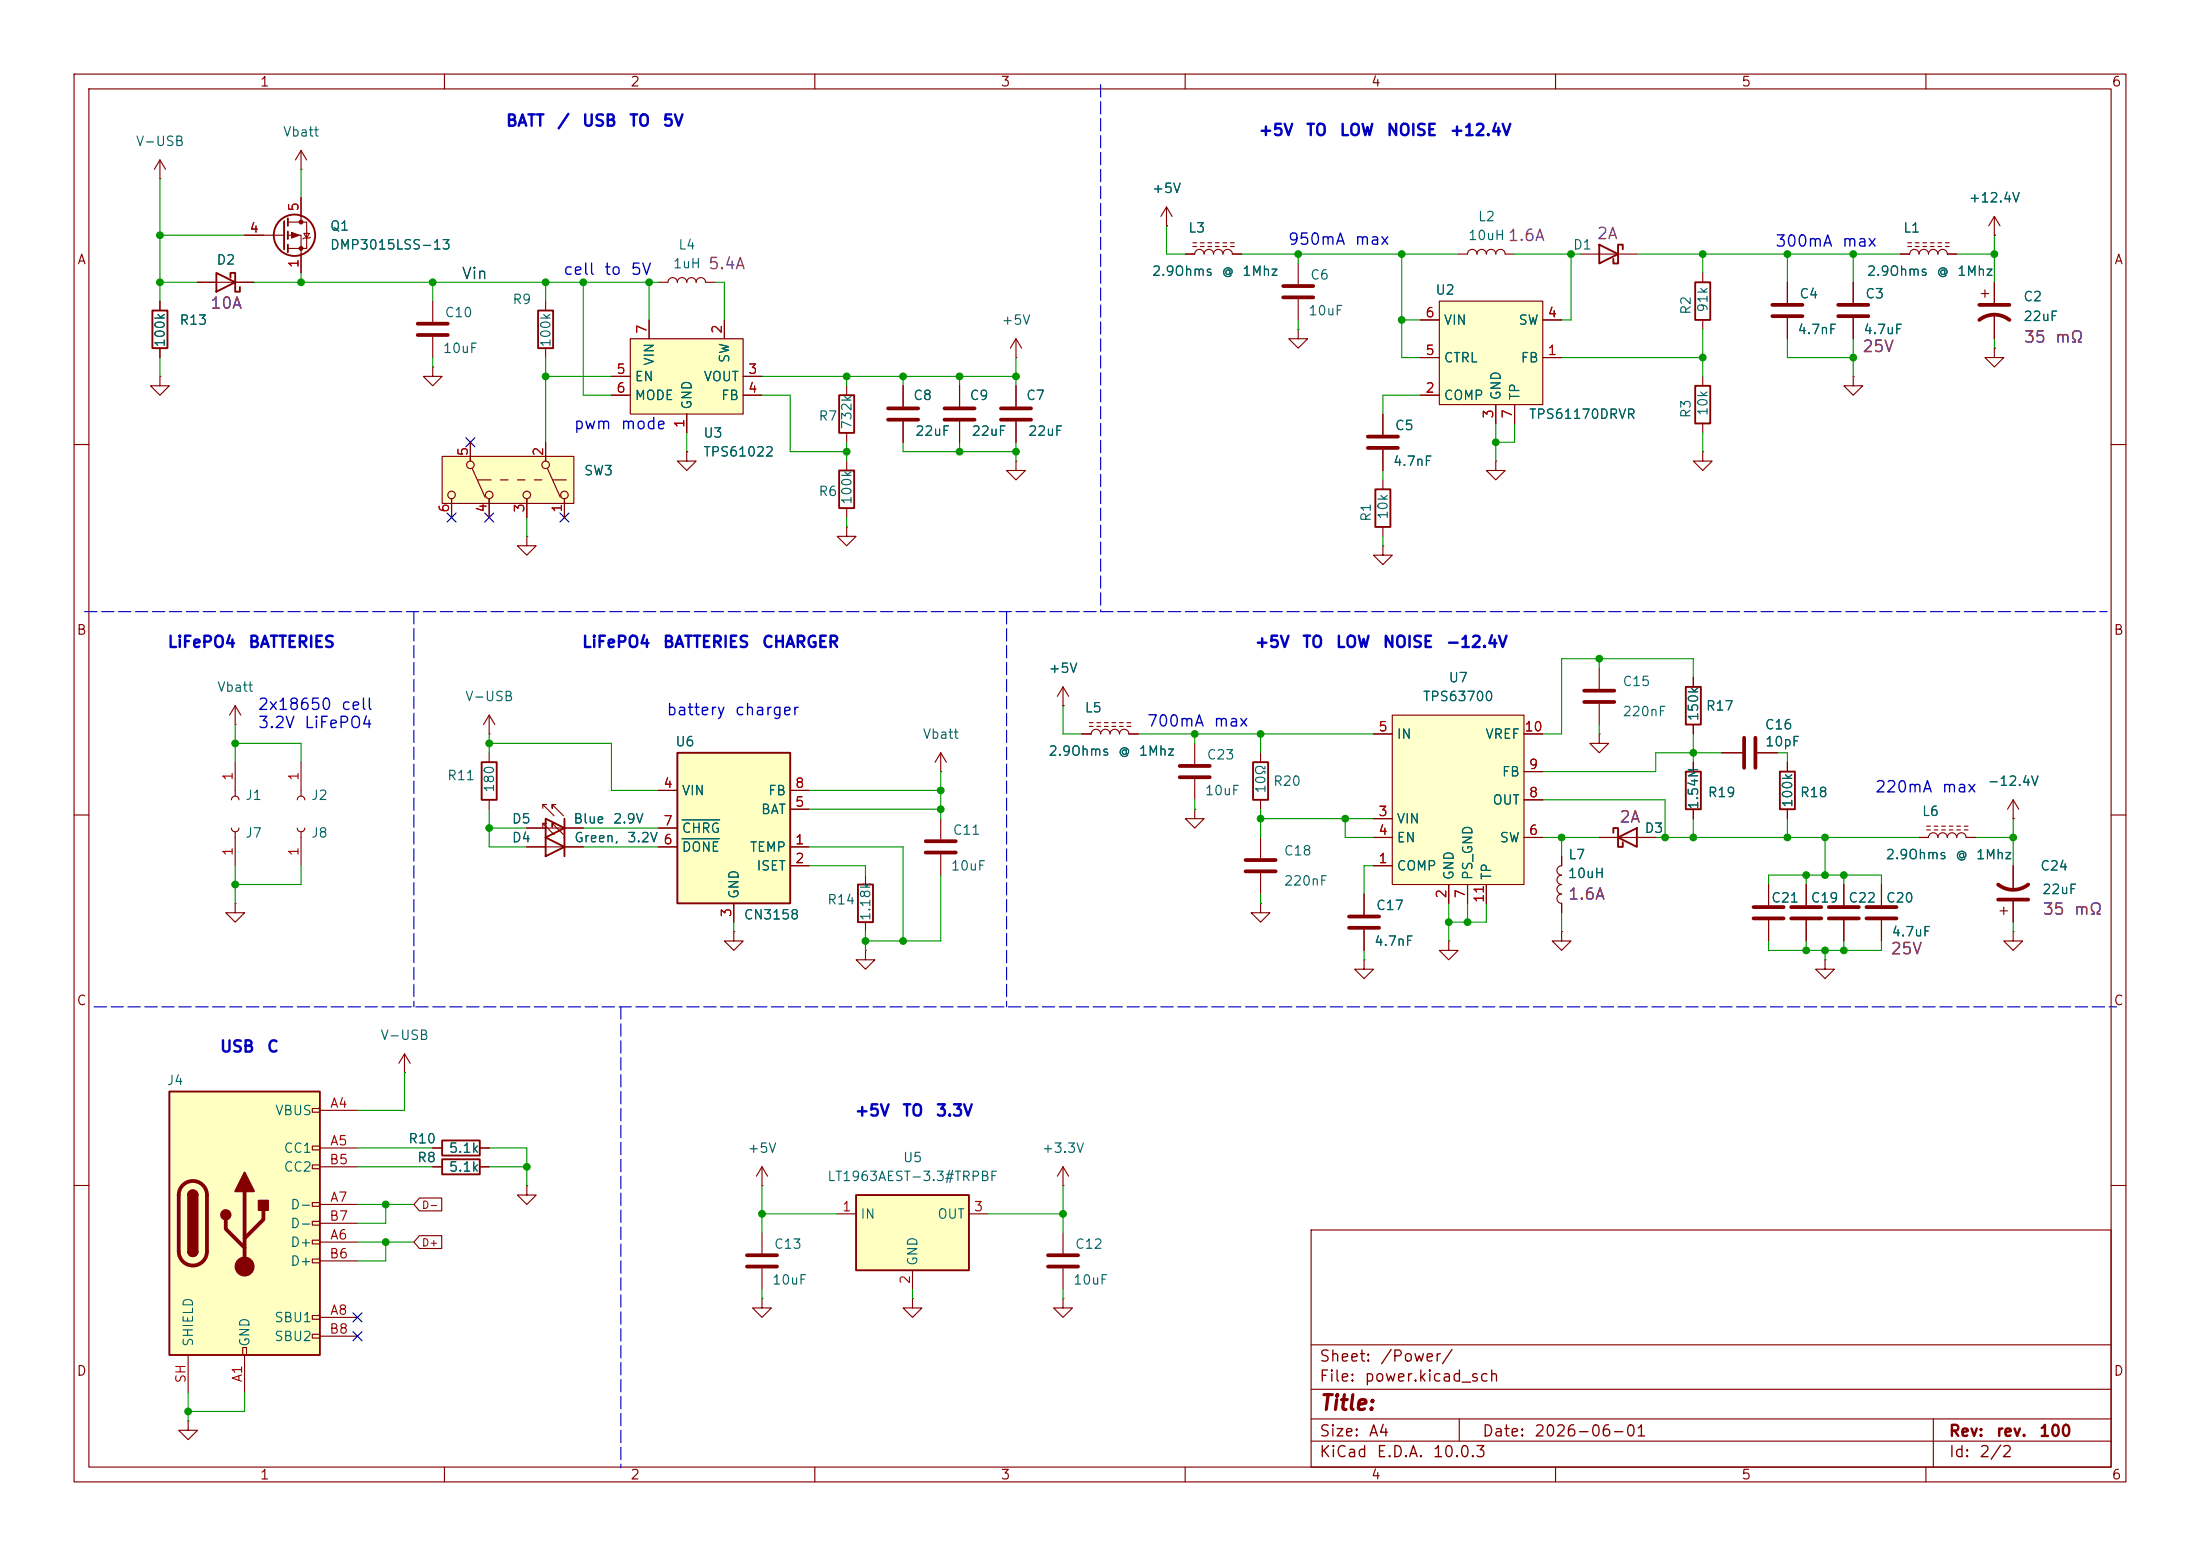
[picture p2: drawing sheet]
<svg xmlns="http://www.w3.org/2000/svg" width="297mm" height="210mm" viewBox="0 0 297 210" stroke-linecap="round" stroke-linejoin="round" font-family="sans-serif">
<g fill="none" stroke="#840000" stroke-width=".15">
<path d="M10 10h277v190h-277zM12 12h273v186h-273zM60 10v2M110 10v2M160 10v2M210 10v2M260 10v2M186.7 55.9v2.8M10 60h2M186.7 60.7v2.8M186.7 64.8v1.2M186.7 71.1v1.3"/>
<path d="M201.9 62.2v1.3h1.3l-1.3 1.3-1.2-1.3h1.2M201.9 62.2h.1M285 60h2M215.9 99.1v1.2h1.3l-1.3 1.3-1.3-1.3h1.3M215.9 99.1h.1M10 110h2M285 110h2M10 160h2M71.1 160v1.3h1.3l-1.3 1.3-1.3-1.3h1.3M71.1 160h.1M123.2 175.3v1.2h1.3l-1.3 1.3-1.3-1.3h1.3M123.2 175.3h.1"/>
<path d="M177 166h108v32h-108zM285 160h2M60 198v2M110 198v2M160 198v2M177 194.5h108M177 191.5h108M177 187.5h108M177 181.5h108M197 191.5v3M210 198v2M260 198v2"/>
<path d="M261 191.5v6.5"/>
</g>
<path d="M184.7 58.9h4M184.7 60.5h4" fill="none" stroke="#840000" stroke-width=".51"/>
<path d="M185.7 66h2v5.1h-2z" fill="none" stroke="#840000" stroke-width=".25"/>
<path d="M115.6 161.3h15.2v10.2h-15.2z" fill="#ffffc2"/>
<g fill="none" stroke="#840000" stroke-width=".25">
<path d="M38.4 29.8v3.9M38.9 29.5v1M38.9 31.2v1.1M38.9 33v1M115.6 161.3h15.2v10.2h-15.2z"/>
<circle cx="39.8" cy="31.7" r="2.79"/>
</g>
<g fill="none" stroke="#840000" stroke-width=".15">
<path d="M33 31.8h5.4M38.9 30h2.5v3.5h-2.5M38.9 31.8h1.7v5M40.6 22.9h.1M40.6 20.3l-.7 1.3M40.6 20.3l.8 1.3M40.6 20.3v2.6M40.6 26.7v3.3M41 31.5h.8l-.4 .6zM41.9 32l-.1 .1h-.8l-.1 .2M88.9 38.1h1.3a.64 .64 0 0 1 .6-.6 .64 .64 0 0 1 .6 .6 .64 .64 0 0 1 .7-.6 .64 .64 0 0 1 .6 .6 .64 .64 0 0 1 .6-.6 .64 .64 0 0 1 .7 .6 .64 .64 0 0 1 .6-.6 .64 .64 0 0 1 .6 .6h1.3M113 163.8h2.6"/>
<path d="M123.2 171.5v2.5M130.8 163.8h2.5"/>
</g>
<g fill="#840000" stroke="#840000" stroke-width=".15">
<path d="M39.4 31.4l1 .4-1 .3z"/>
<circle cx="40.6" cy="30" r=".25"/>
<circle cx="40.6" cy="33.5" r=".25"/>
</g>
<path d="M85.1 45.7h15.2v10.2h-15.2z" fill="#ffffc2"/>
<path d="M82.5 50.8h2.6M82.5 53.3h2.6M85.1 45.7h15.2v10.2h-15.2zM87.6 43.2v2.5M92.7 55.9v2.5M97.8 43.2v2.5M100.3 50.8h2.6M100.3 53.3h2.6" fill="none" stroke="#840000" stroke-width=".15"/>
<path d="M59.7 61.6h17.8v6.3h-17.8z" fill="#ffffc2"/>
<g fill="none" stroke="#840000" stroke-width=".15">
<path d="M26.7 38.1h7.6M157.5 30.5h.1M157.5 27.9l-.8 1.3M157.5 27.9l.7 1.3M157.5 27.9v2.6M160 34.3h1.3a.64 .64 0 0 1 .6-.6 .64 .64 0 0 1 .7 .6 .64 .64 0 0 1 .6-.6 .64 .64 0 0 1 .6 .6 .64 .64 0 0 1 .7-.6 .64 .64 0 0 1 .6 .6 .64 .64 0 0 1 .6-.6 .64 .64 0 0 1 .7 .6h1.2M161 33.3h.5M161 32.8h.5M162.1 33.3h.5M162.1 32.8h.5M163.1 33.3h.5M163.1 32.8h.5"/>
<path d="M164.1 33.3h.5M164.1 32.8h.5M165.1 33.3h.5M165.1 32.8h.5M166.1 33.3h.5M166.1 32.8h.5M175.3 35.6v2.8M267.5 39.6h1M268 39.1v1M269.2 31.8h.1M269.2 29.2v2.6M269.2 38.1v2.8"/>
<path d="M269.2 29.2l-.7 1.3M269.2 29.2l.8 1.3M58.4 49.5v1.3h1.3l-1.3 1.3-1.3-1.3h1.3M58.4 49.5h.1M58.4 40.6v2.8M58.4 45.5v2.8M63.5 59.7v2.5M73.7 40.6v1.3M73.7 47v1.3M73.7 59.7v2.5M114.3 52.1v1.2M114.3 58.4v1.3"/>
<path d="M121.9 52.1v2.8M121.9 56.9v2.8M129.5 52.1v2.8M129.5 56.9v2.8M137.2 48.3h.1M137.2 45.7v2.6M137.2 52.1v2.8M137.2 56.9v2.8M137.2 45.7l-.8 1.3M137.2 45.7l.7 1.3M175.3 44.5v1.2h1.2l-1.2 1.3-1.3-1.3h1.3M175.3 44.5h.1"/>
<path d="M175.3 40.4v2.8M250.2 50.8v1.3h1.3l-1.3 1.2-1.3-1.2h1.3M250.2 50.8h.1M269.2 42.4v3.3M59.7 61.6h17.8v6.3h-17.8zM61 67.3v2.6M63.8 63.2l1.7 3.9M64.5 64.8h1.8M66 67.3v2.6M67.6 64.8h1M69.8 64.8h1.1M71.1 67.3v2.6"/>
<path d="M72.1 64.8h1.1M73.9 63.2l1.7 3.9M74.7 64.8h1.8M76.2 67.3v2.6M114.3 71.1v1.3h1.3l-1.3 1.3-1.3-1.3h1.3M114.3 71.1h.1M114.3 62.2v1.3M114.3 68.6v1.3M186.7 73.7v1.2h1.3l-1.3 1.3-1.3-1.3h1.3M186.7 73.7h.1M31.7 97.8h.1M31.7 95.3l-.7 1.2"/>
<path d="M31.7 95.3l.8 1.2M31.7 95.3v2.5M66 99.1h.1M66 96.5v2.6M66 96.5l-.7 1.3M66 96.5l.8 1.3M215.9 90.2v2.8M215.9 95v2.8M228.6 91.4v1.3M228.6 97.8v1.3M71.1 111.8h7.6M71.1 114.3h7.6"/>
<path d="M73.3 109.1v-.5l1.5 1.5M73.3 111.6v-.5l1.5 1.5M73.3 108.6h.5M73.3 111.1h.5M75.1 108.6h-.6v.5v-.5l1.6 1.5M75.1 111.1h-.6v.5v-.5l1.6 1.5M127 104.1h.1M127 101.6l-.8 1.3M127 101.6l.8 1.3M127 101.6v2.5M127 110.5v2.8M127 115.3v2.8"/>
<path d="M170.2 113v2.8M170.2 117.9v2.8M232.4 101.6h2.8M237.2 101.6h2.8M99.1 125.7v1.3h1.2l-1.2 1.3-1.3-1.3h1.3M99.1 125.7h.1M116.8 128.3v1.2h1.3l-1.3 1.3-1.2-1.3h1.2M116.8 128.3h.1"/>
<circle cx="61" cy="66.8" r=".51"/>
<circle cx="63.5" cy="62.7" r=".51"/>
<circle cx="66" cy="66.8" r=".51"/>
<circle cx="71.1" cy="66.8" r=".51"/>
<circle cx="73.7" cy="62.7" r=".51"/>
<circle cx="76.2" cy="66.8" r=".51"/>
</g>
<g fill="none" stroke="#840000" stroke-width=".51">
<path d="M173.2 38.6h4.1M56.4 43.7h4.1M56.4 45.2h4.1M119.9 55.1h4.1M119.9 56.6h4.1M127.5 55.1h4.1M127.5 56.6h4.1M135.1 55.1h4.1M135.1 56.6h4.1M173.2 40.1h4.1M267.2 43.2a3.3 3.3 0 0 1 4.1 0M267.2 41.1h4.1"/>
<path d="M213.9 94.7h4M213.9 93.2h4M235.5 99.6v4M237 99.6v4M125 113.5h4M125 115.1h4M168.1 117.6h4.1M168.1 116.1h4.1"/>
</g>
<path d="M29.2 36.8l2.5 1.3-2.5 1.3zM31.1 37.5v-.7h.6v2.6h.7v-.7M72.6 41.9h2.1v5.1h-2.1zM113.3 53.3h2v5.1h-2zM113.3 63.5h2v5.1h-2zM227.6 92.7h2v5.1h-2zM73.7 110.5l2.5 1.3-2.5 1.2zM73.7 113l2.5 1.3-2.5 1.3zM76.2 110.5v5.1" fill="none" stroke="#840000" stroke-width=".25"/>
<path d="M91.4 101.6h15.3v20.3h-15.3z" fill="#ffffc2"/>
<path d="M91.4 101.6h15.3v20.3h-15.3zM115.8 119.4h2.1v5.1h-2.1z" fill="none" stroke="#840000" stroke-width=".25"/>
<path d="M88.9 114.3h2.5M88.9 106.7h2.5M88.9 111.8h2.5M106.7 114.3h2.5M106.7 116.8h2.5M106.7 106.7h2.5M106.7 109.2h2.5M116.8 118.1v1.3M99.1 121.9v2.6M116.8 124.5v1.2M25.4 191.8v1.2h1.3l-1.3 1.3-1.3-1.3h1.3M25.4 191.8h.1" fill="none" stroke="#840000" stroke-width=".15"/>
<path d="M92.1 113.2h5M92.1 110.7h5.1" fill="none" stroke="#006464" stroke-width=".15"/>
<path d="M194.3 40.6h14v14h-14z" fill="#ffc"/>
<g fill="none" stroke="#840000" stroke-width=".15">
<path d="M196.8 34.3h1.3a.64 .64 0 0 1 .7-.6 .64 .64 0 0 1 .6 .6 .64 .64 0 0 1 .6-.6 .64 .64 0 0 1 .7 .6 .64 .64 0 0 1 .6-.6 .64 .64 0 0 1 .6 .6 .64 .64 0 0 1 .7-.6 .64 .64 0 0 1 .6 .6h1.3M213.4 34.3h7.6M229.9 36.8v1.3M250.2 38.1v2.8M256.5 34.3h1.3a.64 .64 0 0 1 .6-.6 .64 .64 0 0 1 .7 .6 .64 .64 0 0 1 .6-.6 .64 .64 0 0 1 .6 .6 .64 .64 0 0 1 .7-.6 .64 .64 0 0 1 .6 .6 .64 .64 0 0 1 .7-.6 .64 .64 0 0 1 .6 .6h1.3M257.6 33.3h.5M257.6 32.8h.5M258.6 33.3h.5M258.6 32.8h.5M259.6 33.3h.5M259.6 32.8h.5M260.6 33.3h.5"/>
<path d="M260.6 32.8h.5M261.6 33.3h.5M261.6 32.8h.5M262.6 33.3h.5M262.6 32.8h.5M21.6 40.6v1.3M21.6 47v1.3M191.8 48.3h2.5M191.8 53.3h2.5M191.8 43.2h2.5M194.3 40.6h14v14h-14zM201.9 54.6v2.6"/>
<path d="M204.5 54.6v2.6M208.3 48.3h2.5M208.3 43.2h2.5M229.9 43.2v1.3M229.9 50.8v1.3M229.9 57.2v1.2M250.2 42.9v2.8M269.2 47v1.3h1.3l-1.3 1.2-1.2-1.2h1.2M269.2 47h.1M137.2 62.2v1.3h1.2l-1.2 1.3-1.3-1.3h1.3M137.2 62.2h.1M143.5 95.3h.1"/>
<path d="M143.5 92.7v2.6M143.5 92.7l-.8 1.3M143.5 92.7l.8 1.3M146 99.1h1.3a.64 .64 0 0 1 .7-.7 .64 .64 0 0 1 .6 .7 .64 .64 0 0 1 .6-.7 .64 .64 0 0 1 .7 .7 .64 .64 0 0 1 .6-.7 .64 .64 0 0 1 .6 .7 .64 .64 0 0 1 .7-.7 .64 .64 0 0 1 .6 .7h1.3M147.1 98h.5M147.1 97.5h.5M148.1 98h.5M148.1 97.5h.5M149.1 98h.5M149.1 97.5h.5M150.1 98h.5M150.1 97.5h.5"/>
<path d="M151.1 98h.5M151.1 97.5h.5M152.1 98h.6M152.1 97.5h.6M161.3 109.2v1.3h1.3l-1.3 1.3-1.3-1.3h1.3M161.3 109.2h.1M161.3 100.3v2.8M161.3 105.2v2.8M170.2 101.6v1.3M170.2 108v1.2M210.8 115.6v1.2a.64 .64 0 0 0-.6 .7 .64 .64 0 0 0 .6 .6 .64 .64 0 0 0-.6 .7 .64 .64 0 0 0 .6 .6 .64 .64 0 0 0-.6 .6 .64 .64 0 0 0 .6 .7 .63 .63 0 0 0-.6 .6 .63 .63 0 0 0 .6 .6v1.3M215.9 113h7.6"/>
<path d="M254 119.4v2.8M271.8 116.8v3.3M170.2 121.9v1.3h1.2l-1.2 1.3-1.3-1.3h1.3M170.2 121.9h.1M184.1 120.7v2.7M184.1 125.5v2.8M195.6 127v1.3h1.2l-1.2 1.2-1.3-1.2h1.3M195.6 127h.1M210.8 125.7v1.3h1.3l-1.3 1.3-1.3-1.3h1.3M210.8 125.7h.1M254 124.2v2.8M270 122.9h1"/>
<path d="M270.5 122.4v1M271.8 121.7v2.8M58.4 157.5h1.3M58.4 154.9h1.3M64.8 157.5h1.2M64.8 154.9h1.2M102.9 157.5l-.8 1.3M102.9 157.5l.7 1.3M102.9 157.5v2.5M143.5 157.5v2.5M143.5 157.5l-.8 1.3M143.5 157.5l.8 1.3"/>
<path d="M102.9 160h.1M102.9 175.3v1.2h1.2l-1.2 1.3-1.3-1.3h1.3M102.9 175.3h.1M102.9 166.4v2.8M102.9 171.2v2.8M143.5 175.3v1.2h1.3l-1.3 1.3-1.3-1.3h1.3M143.5 175.3h.1M143.5 160h.1M143.5 166.4v2.8M143.5 171.2v2.8"/>
</g>
<g fill="none" stroke="#840000" stroke-width=".51">
<path d="M248.2 41.1h4M248.2 42.7h4M159.3 103.4h4M159.3 104.9h4M269.7 119.4a3.3 3.3 0 0 0 4.1 0M182.1 123.7h4.1M182.1 125.2h4.1M252 122.4h4M252 124h4M269.7 121.4h4.1M100.8 169.4h4.1M100.8 170.9h4.1"/>
<path d="M141.5 169.4h4M141.5 170.9h4"/>
</g>
<path d="M215.9 33l2.5 1.3-2.5 1.3zM219.1 33.7v-.7h-.7v2.6h-.6v-.7M228.9 38.1h2v5.1h-2zM20.6 41.9h2v5.1h-2zM228.9 52.1h2v5.1h-2zM169.2 102.9h2v5.1h-2zM217.8 112.4v-.6h.6v2.5h.7v-.6M218.4 113l2.6-1.2v2.5zM59.7 156.5h5.1v2h-5.1zM59.7 153.9h5.1v2.1h-5.1z" fill="none" stroke="#840000" stroke-width=".25"/>
<path d="M188 96.5h17.7v22.9h-17.7z" fill="#ffc"/>
<g fill="none" stroke="#840000" stroke-width=".15">
<path d="M241.3 38.1v2.8M241.3 42.9v2.8M71.1 72.4v1.3h1.3l-1.3 1.2-1.3-1.2h1.3M71.1 72.4h.1M92.7 61v1.2h1.3l-1.3 1.3-1.3-1.3h1.3M92.7 61h.1M229.9 61v1.2h1.2l-1.2 1.3-1.3-1.3h1.3M229.9 61h.1M185.4 99.1h2.6M188 96.5h17.7v22.9h-17.7zM205.7 99.1h2.6M31.2 111.8a.51 .51 0 0 0 .5 .5 .51 .51 0 0 0 .6-.5"/>
<path d="M31.2 108a.51 .51 0 0 1 .5-.6 .51 .51 0 0 1 .6 .6M31.7 102.9v4.5M31.7 112.3v4.5M40.1 111.8a.51 .51 0 0 0 .5 .5 .51 .51 0 0 0 .5-.5M40.6 112.3v4.5M185.4 116.8h2.6M185.4 110.5h2.6M185.4 113h2.6M195.6 119.4v2.5M198.1 119.4v2.5M200.7 119.4v2.5M205.7 113h2.6"/>
<path d="M205.7 108h2.6M205.7 104.1h2.6M228.6 102.9v1.2M228.6 109.2v1.3M238.8 119.4v2.8M241.3 102.9v1.2M241.3 109.2v1.3M243.8 119.4v2.8M248.9 119.4v2.8M259.1 113h1.2a.64 .64 0 0 1 .7-.6 .64 .64 0 0 1 .6 .6 .64 .64 0 0 1 .7-.6 .64 .64 0 0 1 .6 .6 .64 .64 0 0 1 .6-.6 .64 .64 0 0 1 .7 .6 .64 .64 0 0 1 .6-.6 .64 .64 0 0 1 .6 .6h1.3M260.1 112h.5M260.1 111.5h.5"/>
<path d="M261.1 112h.5M261.1 111.5h.5M262.1 112h.5M262.1 111.5h.5M263.1 112h.6M263.1 111.5h.6M264.2 112h.5M264.2 111.5h.5M265.2 112h.5M265.2 111.5h.5M271.8 110.5h.1M271.8 108l-.8 1.2"/>
<path d="M271.8 108l.7 1.2M271.8 108v2.5M31.7 121.9v1.3h1.3l-1.3 1.3-1.2-1.3h1.2M31.7 121.9h.1M184.1 129.5v1.3h1.3l-1.3 1.3-1.2-1.3h1.2M184.1 129.5h.1M238.8 124.2v2.8M243.8 124.2v2.8M246.4 129.5v1.3h1.2l-1.2 1.3-1.3-1.3h1.3M246.4 129.5h.1M248.9 124.2v2.8M271.8 125.7v1.3h1.2l-1.2 1.3-1.3-1.3h1.3"/>
<path d="M271.8 125.7h.1M54.6 144.8h.1M54.6 142.2l-.8 1.3M54.6 142.2l.8 1.3M54.6 142.2v2.6"/>
</g>
<path d="M239.3 41.1h4M239.3 42.7h4M236.7 122.4h4.1M236.7 124h4.1M241.8 122.4h4.1M241.8 124h4.1M246.9 122.4h4.1M246.9 124h4.1" fill="none" stroke="#840000" stroke-width=".51"/>
<path d="M227.6 104.1h2v5.1h-2zM240.3 104.1h2v5.1h-2z" fill="none" stroke="#840000" stroke-width=".25"/>
<path d="M22.9 147.3h20.3v35.6h-20.3z" fill="#ffffc2"/>
<g fill="none" stroke="#840000" stroke-width=".15">
<path d="M21.6 24.1h.1M21.6 21.6l-.8 1.3M21.6 21.6l.8 1.3M21.6 21.6v2.5M26.7 38.1h2.5M31.7 38.1h2.6M33 31.8h2.6M40.6 26.7v2.5M40.6 34.3v2.5M157.5 30.5h.1M160 34.3h1.3M166.4 34.3h1.2"/>
<path d="M241.3 38.1v2.8M250.2 38.1v2.8M256.5 34.3h1.3M262.9 34.3h1.3M269.2 31.8h.1M269.2 38.1v2.8M21.6 50.8v1.3h1.3l-1.3 1.2-1.3-1.2h1.3M21.6 50.8h.1M21.6 40.6v1.3M21.6 47v1.3M63.5 59.7v2.5M73.7 59.7v2.5"/>
<path d="M82.5 53.3h2.6M82.5 50.8h2.6M87.6 43.2v2.5M92.7 55.9v2.5M97.8 43.2v2.5M100.3 53.3h2.6M100.3 50.8h2.6M121.9 52.1v2.8M121.9 56.9v2.8M129.5 52.1v2.8M129.5 56.9v2.8M137.2 52.1v2.8"/>
<path d="M137.2 56.9v2.8M186.7 55.9v2.8M191.8 48.3h2.5M191.8 53.3h2.5M191.8 43.2h2.5M201.9 54.6v2.6M204.5 54.6v2.6M208.3 48.3h2.5M208.3 43.2h2.5M241.3 42.9v2.8M250.2 42.9v2.8M269.2 47h.1"/>
<path d="M269.2 42.4v3.3M61 67.3v2.6M66 67.3v2.6M71.1 67.3v2.6M76.2 67.3v2.6M92.7 61h.1M186.7 60.7v2.8M143.5 95.3h.1M146 99.1h1.3M152.4 99.1h1.3M185.4 99.1h2.6M205.7 99.1h2.6"/>
<path d="M228.6 91.4v1.3M228.6 97.8v1.3M40.1 108a.51 .51 0 0 1 .5-.6 .51 .51 0 0 1 .5 .6M40.6 102.9v4.5M66 101.6v1.3M66 108v1.2M71.1 114.3h2.6M71.1 111.8h2.6M76.2 114.3h2.5M76.2 111.8h2.5M88.9 114.3h2.5M88.9 106.7h2.5"/>
<path d="M88.9 111.8h2.5M106.7 116.8h2.5M106.7 114.3h2.5M106.7 106.7h2.5M106.7 109.2h2.5M185.4 113h2.6M185.4 116.8h2.6M185.4 110.5h2.6M195.6 119.4v2.5M198.1 119.4v2.5M200.7 119.4v2.5M205.7 113h2.6"/>
<path d="M205.7 108h2.6M205.7 104.1h2.6M210.8 115.6v1.2M215.9 113h2.5M221 113h2.5M228.6 102.9v1.2M228.6 109.2v1.3M232.4 101.6h2.8M237.2 101.6h2.8M238.8 119.4v2.8M241.3 102.9v1.2M241.3 109.2v1.3"/>
<path d="M243.8 119.4v2.8M248.9 119.4v2.8M254 119.4v2.8M259.1 113h1.2M265.4 113h1.3M271.8 110.5h.1M271.8 116.8v3.3M99.1 121.9v2.6M184.1 120.7v2.7M184.1 125.5v2.8M210.8 121.9v1.3M238.8 124.2v2.8"/>
<path d="M243.8 124.2v2.8M248.9 124.2v2.8M254 124.2v2.8M271.8 121.7v2.8M42.2 149.6h1v.5h-1zM42.2 154.7h1v.5h-1zM42.2 157.2h1v.5h-1zM43.2 149.9h5.1M43.2 154.9h5.1M43.2 157.5h5.1M58.4 154.9h1.3M58.4 157.5h1.3"/>
<path d="M64.8 154.9h1.2M64.8 157.5h1.2M42.2 162.3h1v.5h-1zM42.2 164.8h1v.6h-1zM42.2 167.4h1v.5h-1zM42.2 169.9h1v.5h-1zM42.2 177.5h1v.6h-1zM43.2 167.6h5.1M43.2 162.6h5.1M43.2 177.8h5.1M43.2 170.2h5.1M43.2 165.1h5.1"/>
<path d="M56.6 166.8h3v1.7h-3l-.7-.9zM56.6 161.7h3v1.7h-3l-.7-.8zM25.4 182.9v5.1M32.8 181.9h.5v1h-.5zM33 182.9v5.1M42.2 180.1h1v.5h-1zM43.2 180.3h5.1"/>
</g>
<path d="M65 102.9h2.1v5.1h-2.1zM22.9 147.3h20.3v35.6h-20.3zM25.4 161.3a.64 .64 0 0 1 .6-.6 .64 .64 0 0 1 .7 .6M25.4 168.9a.64 .64 0 0 0 .6 .6 .64 .64 0 0 0 .7-.6" fill="none" stroke="#840000" stroke-width=".25"/>
<path d="M24.7 160a1.9 1.9 0 0 1 2.1-.5 1.9 1.9 0 0 1 1.1 1.8v7.6a1.91 1.91 0 0 1-1.9 1.9 1.91 1.91 0 0 1-1.9-1.9v-7.6a1.9 1.9 0 0 1 .6-1.3zM30.5 164.6v1.3l2.5 2.5M33 160.8v10.1M35.6 163.3v1.3l-2.6 2.5" fill="none" stroke="#840000" stroke-width=".51"/>
<g fill="#840000" stroke="#840000" stroke-width=".25">
<path d="M25.4 161.3h1.3v7.6h-1.3z"/>
<path d="M25.6 160.8a.64 .64 0 0 1 .7-.1 .64 .64 0 0 1 .4 .6h-1.3z"/>
<path d="M25.4 168.9h1.3a.64 .64 0 0 1-.7 .6 .64 .64 0 0 1-.6-.6z"/>
<path d="M33 158.2l1.3 2.6h-2.6z"/>
<path d="M34.9 162.1h1.3v1.2h-1.3z"/>
<circle cx="30.5" cy="164" r=".63"/>
</g>
<circle cx="33" cy="170.9" r="1.27" fill="#840000" stroke="#840000" stroke-width=".15"/>
<path d="M148.6 11.4v71.2M11.4 82.6h273.1M55.9 82.6v53.3M135.9 82.6v53.3M12.7 135.9h273M83.8 135.9v62.2" fill="none" stroke="#0000c2" stroke-width=".15" stroke-dasharray="1.7 .6"/>
<g fill="none" stroke="#009600" stroke-width=".15">
<path d="M21.6 38.1h5.1M21.6 24.1v16.5M21.6 31.8h11.4M34.3 38.1h54.6M40.6 22.9v3.8M40.6 36.8v1.3M58.4 38.1v2.5M73.7 38.1v2.5M78.7 38.1v15.2h3.8M87.6 38.1v5.1M96.5 38.1h1.3v5.1M157.5 30.5v3.8h2.5"/>
<path d="M167.6 34.3h29.2M175.3 34.3v1.3M189.2 34.3v14h2.6M204.5 34.3h8.9M212.1 34.3v8.9h-1.3M221 34.3h35.5M229.9 34.3v2.5M241.3 34.3v3.8M250.2 34.3v3.8M264.2 34.3h5M269.2 31.8v6.3M21.6 48.3v2.5"/>
<path d="M58.4 48.3v1.2M73.7 50.8h8.8M73.7 48.3v11.4M92.7 58.4v2.6M102.9 53.3h3.8v7.7h7.6M102.9 50.8h34.3M114.3 50.8v1.3M114.3 59.7v2.5M121.9 59.7v1.3h15.3M121.9 50.8v1.3M129.5 50.8v1.3M129.5 59.7v1.3"/>
<path d="M137.2 48.3v3.8M137.2 59.7v2.5M175.3 43.2v1.3M189.2 43.2h2.6M191.8 53.3h-5.1v2.6M201.9 57.2v5M204.5 57.2v2.5h-2.6M210.8 48.3h19.1M229.9 44.5v6.3M229.9 58.4v2.6M241.3 45.7v2.6h8.9M250.2 45.7v5.1"/>
<path d="M269.2 45.7v1.3M71.1 69.9v2.5M114.3 69.9v1.2M186.7 63.5v1.3M186.7 72.4v1.3M31.7 97.8v5.1M66 99.1v2.5M143.5 95.3v3.8h2.5M153.7 99.1h31.7M161.3 99.1v1.2M170.2 99.1v2.5M215.9 88.9v1.3"/>
<path d="M215.9 97.8v1.3M228.6 91.4v-2.5h-17.8v10.2h-2.5M228.6 99.1v3.8M31.7 100.3h8.9v2.6M31.7 116.8v5.1M40.6 116.8v2.6h-8.9M66 109.2v5.1h5.1M66 100.3h16.5v6.4h6.4M66 111.8h5.1M78.7 114.3h10.2M78.7 111.8h10.2M109.2 114.3h12.7v12.7"/>
<path d="M109.2 116.8h7.6v1.3M109.2 106.7h17.8M109.2 109.2h17.8M127 104.1v6.4M127 118.1v8.9h-10.2M161.3 108v1.2M170.2 110.5h15.2M170.2 109.2v3.8M181.6 110.5v2.5h3.8M185.4 116.8h-1.3v3.9M208.3 108h16.5v5M208.3 113h7.6"/>
<path d="M210.8 113v2.6M223.5 113h35.6M228.6 110.5v2.5M232.4 101.6h-8.9v2.5h-15.2M238.8 119.4v-1.3h15.2v1.3M240 101.6h1.3v1.3M241.3 110.5v2.5M243.8 118.1v1.3M246.4 113v5.1M248.9 118.1v1.3M266.7 113h5.1M271.8 110.5v6.3"/>
<path d="M99.1 124.5v1.2M116.8 125.7v2.6M170.2 120.7v1.2M184.1 128.3v1.2M195.6 121.9v5.1M198.1 121.9v2.6M200.7 121.9v2.6h-5.1M210.8 123.2v2.5M238.8 127v1.3h15.2v-1.3M243.8 127v1.3M246.4 128.3v1.2M248.9 127v1.3"/>
<path d="M271.8 124.5v1.2M48.3 157.5h10.1M48.3 154.9h10.1M54.6 144.8v5.1h-6.3M66 157.5h5.1M66 154.9h5.1v5.1M48.3 167.6h7.6M48.3 162.6h7.6M52.1 162.6v2.5h-3.8M52.1 167.6v2.6h-3.8M102.9 160v6.4M102.9 174v1.3"/>
<path d="M102.9 163.8h10.1M123.2 174v1.3M133.3 163.8h10.2M143.5 160v6.4M143.5 174v1.3M25.4 188v3.8M33 188v2.5h-7.6"/>
</g>
<path d="M62.9 59.1l1.2 1.2M64.1 59.1l-1.2 1.2M60.4 69.2l1.2 1.3M61.6 69.2l-1.2 1.3M65.4 69.2l1.2 1.3M66.6 69.2l-1.2 1.3M75.6 69.2l1.2 1.3M76.8 69.2l-1.2 1.3M47.7 179.7l1.2 1.2M47.7 177.2l1.2 1.2M48.9 179.7l-1.2 1.2M48.9 177.2l-1.2 1.2" fill="none" stroke="#000084" stroke-width=".15"/>
<path d="M92.1 113.2h5M92.1 110.7h5.1" fill="none" stroke="#006464" stroke-width=".15"/>
<g fill="#009600" stroke="#009600" stroke-width=".14">
<circle cx="121.9" cy="127" r=".46"/>
<circle cx="127" cy="109.2" r=".46"/>
<circle cx="116.8" cy="127" r=".46"/>
<circle cx="170.2" cy="99.1" r=".46"/>
<circle cx="161.3" cy="99.1" r=".46"/>
<circle cx="250.2" cy="34.3" r=".46"/>
<circle cx="241.3" cy="34.3" r=".46"/>
<circle cx="229.9" cy="34.3" r=".46"/>
<circle cx="229.9" cy="48.3" r=".46"/>
<circle cx="269.2" cy="34.3" r=".46"/>
<circle cx="250.2" cy="48.3" r=".46"/>
<circle cx="228.6" cy="101.6" r=".46"/>
<circle cx="228.6" cy="113" r=".46"/>
<circle cx="224.8" cy="113" r=".46"/>
<circle cx="210.8" cy="113" r=".46"/>
<circle cx="215.9" cy="88.9" r=".46"/>
<circle cx="201.9" cy="59.7" r=".46"/>
<circle cx="195.6" cy="124.5" r=".46"/>
<circle cx="198.1" cy="124.5" r=".46"/>
<circle cx="170.2" cy="110.5" r=".46"/>
<circle cx="181.6" cy="110.5" r=".46"/>
<circle cx="271.8" cy="113" r=".46"/>
<circle cx="248.9" cy="128.3" r=".46"/>
<circle cx="241.3" cy="113" r=".46"/>
<circle cx="246.4" cy="113" r=".46"/>
<circle cx="246.4" cy="118.1" r=".46"/>
<circle cx="248.9" cy="118.1" r=".46"/>
<circle cx="246.4" cy="128.3" r=".46"/>
<circle cx="243.8" cy="128.3" r=".46"/>
<circle cx="243.8" cy="118.1" r=".46"/>
<circle cx="175.3" cy="34.3" r=".46"/>
<circle cx="189.2" cy="34.3" r=".46"/>
<circle cx="212.1" cy="34.3" r=".46"/>
<circle cx="189.2" cy="43.2" r=".46"/>
<circle cx="137.2" cy="50.8" r=".46"/>
<circle cx="137.2" cy="61" r=".46"/>
<circle cx="31.7" cy="119.4" r=".46"/>
<circle cx="66" cy="111.8" r=".46"/>
<circle cx="66" cy="100.3" r=".46"/>
<circle cx="78.7" cy="38.1" r=".46"/>
<circle cx="73.7" cy="50.8" r=".46"/>
<circle cx="87.6" cy="38.1" r=".46"/>
<circle cx="121.9" cy="50.8" r=".46"/>
<circle cx="114.3" cy="50.8" r=".46"/>
<circle cx="129.5" cy="61" r=".46"/>
<circle cx="127" cy="106.7" r=".46"/>
<circle cx="129.5" cy="50.8" r=".46"/>
<circle cx="114.3" cy="61" r=".46"/>
<circle cx="143.5" cy="163.8" r=".46"/>
<circle cx="102.9" cy="163.8" r=".46"/>
<circle cx="71.1" cy="157.5" r=".46"/>
<circle cx="58.4" cy="38.1" r=".46"/>
<circle cx="40.6" cy="38.1" r=".46"/>
<circle cx="21.6" cy="38.1" r=".46"/>
<circle cx="21.6" cy="31.8" r=".46"/>
<circle cx="73.7" cy="38.1" r=".46"/>
<circle cx="31.7" cy="100.3" r=".46"/>
<circle cx="52.1" cy="167.6" r=".46"/>
<circle cx="52.1" cy="162.6" r=".46"/>
<circle cx="25.4" cy="190.5" r=".46"/>
</g>
<text font-size="2" fill="#840000" x="178" y="190.8">Title:</text>
<g font-size="1.5" fill="#0000c2">
<text x="68.2" y="17.4">BATT</text>
<text x="75.1" y="17.4">/</text>
<text x="78.5" y="17.4">USB</text>
<text x="84.8" y="17.4">TO</text>
<text x="89.4" y="17.4">5V</text>
<text x="169.8" y="18.7">+5V</text>
<text x="176.2" y="18.7">TO</text>
<text x="180.7" y="18.7">LOW</text>
<text x="187.1" y="18.7">NOISE</text>
<text x="195.6" y="18.7">+12.4V</text>
<text x="173.8" y="33.4">950mA</text>
<text x="182.8" y="33.4">max</text>
<text x="239.6" y="33.7">300mA</text>
<text x="248.6" y="33.7">max</text>
<text x="75.9" y="37.5">cell</text>
<text x="81.5" y="37.5">to</text>
<text x="85" y="37.5">5V</text>
<text x="77.4" y="58.3">pwm</text>
<text x="83.7" y="58.3">mode</text>
<text x="22.5" y="87.8">LiFePO4</text>
<text x="33.4" y="87.8">BATTERIES</text>
<text x="78.5" y="87.8">LiFePO4</text>
<text x="89.4" y="87.8">BATTERIES</text>
<text x="102.8" y="87.8">CHARGER</text>
<text x="169.3" y="87.8">+5V</text>
<text x="175.7" y="87.8">TO</text>
<text x="180.2" y="87.8">LOW</text>
<text x="186.6" y="87.8">NOISE</text>
<text x="195.1" y="87.8">-12.4V</text>
<text x="34.7" y="96.2">2x18650</text>
<text x="34.7" y="98.7">3.2V</text>
<text x="41" y="98.7">LiFePO4</text>
<text x="45.9" y="96.2">cell</text>
<text x="89.9" y="96.9">battery</text>
<text x="99.1" y="96.9">charger</text>
<text x="154.7" y="98.5">700mA</text>
<text x="163.7" y="98.5">max</text>
<text x="253" y="107.3">220mA</text>
<text x="262" y="107.3">max</text>
<text x="29.6" y="142.4">USB</text>
<text x="35.9" y="142.4">C</text>
<text x="115.3" y="151">+5V</text>
<text x="121.7" y="151">TO</text>
<text x="126.2" y="151">3.3V</text>
</g>
<g font-size="1.5" fill="#840084">
<text x="203.5" y="32.9">1.6A</text>
<text x="215.5" y="32.7">2A</text>
<text x="95.5" y="36.7">5.4A</text>
<text x="28.3" y="42.1">10A</text>
<text x="251.3" y="47.9">25V</text>
<text x="273.1" y="46.6">35</text>
<text x="277.3" y="46.6">mΩ</text>
<text x="218.5" y="111.4">2A</text>
<text x="211.6" y="121.8">1.6A</text>
<text x="275.7" y="123.8">35</text>
<text x="279.9" y="123.8">mΩ</text>
<text x="255.1" y="129.2">25V</text>
</g>
<text font-size="1.5" fill="#0f0f0f" x="62.2" y="38.1">Vin</text>
<g font-size="1.5" fill="#840000">
<text x="178" y="184.2">Sheet:</text>
<text x="186.2" y="184.2">/Power/</text>
<text x="178" y="186.9">File:</text>
<text x="184.1" y="186.9">power.kicad_sch</text>
<text x="178" y="197.1">KiCad</text>
<text x="178" y="194.3">Size:</text>
<text x="184.7" y="194.3">A4</text>
<text x="185.7" y="197.1">E.D.A.</text>
<text x="193.3" y="197.1">10.0.3</text>
<text x="200" y="194.3">Date:</text>
<text x="207" y="194.3">2026-06-01</text>
<text x="263" y="194.3">Rev:</text>
<text x="263" y="197.1">Id:</text>
<text x="267.1" y="197.1">2/2</text>
<text x="269.4" y="194.3">rev.</text>
<text x="275.2" y="194.3">100</text>
</g>
<g font-size="1.3" fill="#840000">
<text x="35" y="12">1</text>
<text x="85" y="12">2</text>
<text x="135" y="12">3</text>
<text x="185" y="12">4</text>
<text x="235" y="12">5</text>
<text x="285" y="12">6</text>
<text x="10.3" y="36">A</text>
<text x="285.3" y="36">A</text>
<text x="10.3" y="86">B</text>
<text x="285.3" y="86">B</text>
<text x="10.3" y="136">C</text>
<text x="285.3" y="136">C</text>
<text x="10.3" y="186">D</text>
<text x="285.3" y="186">D</text>
<text x="35" y="200">1</text>
<text x="85" y="200">2</text>
<text x="135" y="200">3</text>
<text x="185" y="200">4</text>
<text x="235" y="200">5</text>
<text x="285" y="200">6</text>
</g>
<g font-size="1.3" fill="#006464">
<text x="18.3" y="20">V-USB</text>
<text x="38.1" y="18.8">Vbatt</text>
<text x="155.4" y="26.4">+5V</text>
<text x="265.7" y="27.6">+12.4V</text>
<text x="44.5" y="34">DMP3015LSS-13</text>
<text x="44.5" y="31.5">Q1</text>
<text x="91.5" y="34">L4</text>
<text x="160.3" y="31.7">L3</text>
<text x="198.1" y="32.7">10uH</text>
<text x="199.4" y="30.2">L2</text>
<text x="212.3" y="34">D1</text>
<text x="256.8" y="31.7">L1</text>
<text x="29.1" y="36">D2</text>
<text x="69.1" y="41.4">R9</text>
<text x="90.8" y="36.5">1uH</text>
<text x="155.4" y="37.5">2.9Ohms</text>
<text x="164.8" y="37.5">@</text>
<text x="167.6" y="37.5">1Mhz</text>
<text x="176.8" y="38.1">C6</text>
<text x="193.7" y="40.1">U2</text>
<text x="242.8" y="40.6">C4</text>
<text x="251.7" y="40.6">C3</text>
<text x="251.9" y="37.5">2.9Ohms</text>
<text x="261.3" y="37.5">@</text>
<text x="264.1" y="37.5">1Mhz</text>
<text x="273.1" y="41">C2</text>
<text x="22.6" y="47" transform="rotate(-90 22.6 47)">100k</text>
<text x="24.1" y="44.2">R13</text>
<text x="59.7" y="48">10uF</text>
<text x="60" y="43.1">C10</text>
<text x="74.6" y="47" transform="rotate(-90 74.6 47)">100k</text>
<text x="135.1" y="44.2">+5V</text>
<text x="176.5" y="42.9">10uF</text>
<text x="194.8" y="44.2">VIN</text>
<text x="204.9" y="44.2">SW</text>
<text x="228.6" y="42.6" transform="rotate(-90 228.6 42.6)">R2</text>
<text x="230.8" y="42.3" transform="rotate(-90 230.8 42.3)">91k</text>
<text x="242.6" y="45.4">4.7nF</text>
<text x="251.5" y="45.4">4.7uF</text>
<text x="273.1" y="43.6">22uF</text>
<text x="85.6" y="51.8">EN</text>
<text x="88.6" y="49.5" transform="rotate(-90 88.6 49.5)">VIN</text>
<text x="94.9" y="51.8">VOUT</text>
<text x="98.8" y="49.1" transform="rotate(-90 98.8 49.1)">SW</text>
<text x="194.8" y="49.2">CTRL</text>
<text x="205.2" y="49.2">FB</text>
<text x="85.6" y="54.3">MODE</text>
<text x="93.7" y="55.4" transform="rotate(-90 93.7 55.4)">GND</text>
<text x="94.9" y="59.4">U3</text>
<text x="97.3" y="54.3">FB</text>
<text x="110.4" y="57.1">R7</text>
<text x="115.3" y="58.1" transform="rotate(-90 115.3 58.1)">732k</text>
<text x="123.2" y="54.3">C8</text>
<text x="123.5" y="59.1">22uF</text>
<text x="130.8" y="54.3">C9</text>
<text x="131.1" y="59.1">22uF</text>
<text x="138.4" y="54.3">C7</text>
<text x="138.7" y="59.1">22uF</text>
<text x="188.2" y="58.4">C5</text>
<text x="194.8" y="54.3">COMP</text>
<text x="202.9" y="54.1" transform="rotate(-90 202.9 54.1)">GND</text>
<text x="205.4" y="54.1" transform="rotate(-90 205.4 54.1)">TP</text>
<text x="206.3" y="56.9">TPS61170DRVR</text>
<text x="228.6" y="56.5" transform="rotate(-90 228.6 56.5)">R3</text>
<text x="230.8" y="56.2" transform="rotate(-90 230.8 56.2)">10k</text>
<text x="78.7" y="64.5">SW3</text>
<text x="94.9" y="61.9">TPS61022</text>
<text x="188" y="63.2">4.7nF</text>
<text x="110.4" y="67.3">R6</text>
<text x="115.3" y="68.2" transform="rotate(-90 115.3 68.2)">100k</text>
<text x="185.4" y="70.5" transform="rotate(-90 185.4 70.5)">R1</text>
<text x="187.7" y="70.2" transform="rotate(-90 187.7 70.2)">10k</text>
<text x="29.2" y="93.7">Vbatt</text>
<text x="62.7" y="95">V-USB</text>
<text x="141.5" y="91.1">+5V</text>
<text x="192" y="95">TPS63700</text>
<text x="195.5" y="92.4">U7</text>
<text x="219" y="92.9">C15</text>
<text x="91.1" y="101">U6</text>
<text x="124.5" y="100">Vbatt</text>
<text x="146.4" y="96.5">L5</text>
<text x="188.5" y="100">IN</text>
<text x="200.4" y="100">VREF</text>
<text x="219" y="97">220nF</text>
<text x="229.6" y="97.4" transform="rotate(-90 229.6 97.4)">150k</text>
<text x="230.2" y="96.2">R17</text>
<text x="238.2" y="98.8">C16</text>
<text x="238.2" y="101">10pF</text>
<text x="60.3" y="105.6">R11</text>
<text x="67" y="107.1" transform="rotate(-90 67 107.1)">180</text>
<text x="91.9" y="107.7">VIN</text>
<text x="103.6" y="107.7">FB</text>
<text x="141.4" y="102.3">2.9Ohms</text>
<text x="150.8" y="102.3">@</text>
<text x="153.6" y="102.3">1Mhz</text>
<text x="162.6" y="107.7">10uF</text>
<text x="162.8" y="102.8">C23</text>
<text x="171.2" y="107.2" transform="rotate(-90 171.2 107.2)">10Ω</text>
<text x="171.8" y="106.4">R20</text>
<text x="202.7" y="105.1">FB</text>
<text x="230.5" y="107.9">R19</text>
<text x="242.9" y="107.9">R18</text>
<text x="268.2" y="106.4">-12.4V</text>
<text x="33" y="113.4">J7</text>
<text x="33" y="108.3">J1</text>
<text x="41.9" y="113.4">J8</text>
<text x="41.9" y="108.3">J2</text>
<text x="69" y="111.5">D5</text>
<text x="77.3" y="111.5">Blue</text>
<text x="82.7" y="111.5">2.9V</text>
<text x="91.9" y="112.7">CHRG</text>
<text x="102.6" y="110.2">BAT</text>
<text x="128.5" y="113">C11</text>
<text x="188.5" y="111.5">VIN</text>
<text x="201.4" y="108.9">OUT</text>
<text x="221.9" y="112.7">D3</text>
<text x="229.6" y="109.4" transform="rotate(-90 229.6 109.4)">1.54M</text>
<text x="242.3" y="109.1" transform="rotate(-90 242.3 109.1)">100k</text>
<text x="259.4" y="110.4">L6</text>
<text x="69" y="114">D4</text>
<text x="77.4" y="114">Green,</text>
<text x="84.6" y="114">3.2V 6</text>
<text x="91.9" y="115.3">DONE</text>
<text x="101.1" y="115.3">TEMP</text>
<text x="102" y="117.8">ISET</text>
<text x="128.3" y="117.8">10uF</text>
<text x="173.2" y="119.8">220nF</text>
<text x="173.2" y="115.8">C18</text>
<text x="188.5" y="117.8">COMP</text>
<text x="188.5" y="114">EN</text>
<text x="196.6" y="118.9" transform="rotate(-90 196.6 118.9)">GND</text>
<text x="199.1" y="118.9" transform="rotate(-90 199.1 118.9)">PS_GND</text>
<text x="201.6" y="118.9" transform="rotate(-90 201.6 118.9)">TP</text>
<text x="202.4" y="114">SW</text>
<text x="211.6" y="118.8">10uH</text>
<text x="211.6" y="116.3">L7</text>
<text x="254.5" y="116.3">2.9Ohms</text>
<text x="263.9" y="116.3">@</text>
<text x="266.7" y="116.3">1Mhz</text>
<text x="275.3" y="117.8">C24</text>
<text x="100" y="121.4" transform="rotate(-90 100 121.4)">GND</text>
<text x="100.3" y="124.4">CN3158</text>
<text x="111.6" y="122.4">R14</text>
<text x="117.8" y="124.4" transform="rotate(-90 117.8 124.4)">1.18k</text>
<text x="185.7" y="123.1">C17</text>
<text x="239" y="122.1">C21</text>
<text x="244.4" y="122.1">C19</text>
<text x="249.4" y="122.1">C22</text>
<text x="254.5" y="122.1">C20</text>
<text x="275.6" y="121">22uF</text>
<text x="185.4" y="128">4.7nF</text>
<text x="255.3" y="126.7">4.7uF</text>
<text x="51.3" y="140.7">V-USB</text>
<text x="22.4" y="146.8">J4</text>
<text x="37.1" y="150.8">VBUS</text>
<text x="38.2" y="155.9">CC1</text>
<text x="55" y="154.6">R10</text>
<text x="60.5" y="155.9">5.1k</text>
<text x="100.8" y="155.9">+5V</text>
<text x="140.6" y="155.9">+3.3V</text>
<text x="38.2" y="158.5">CC2</text>
<text x="56.2" y="157.2">R8</text>
<text x="60.5" y="158.5">5.1k</text>
<text x="111.6" y="159.7">LT1963AEST-3.3#TRPBF</text>
<text x="121.8" y="157.2">U5</text>
<text x="39.1" y="163.5">D-</text>
<text x="39.1" y="166.1">D-</text>
<text x="116.1" y="164.8">IN</text>
<text x="126.5" y="164.8">OUT</text>
<text x="39.1" y="168.6">D+</text>
<text x="39.1" y="171.2">D+</text>
<text x="104.1" y="173.7">10uF</text>
<text x="104.4" y="168.9">C13</text>
<text x="124.2" y="170.9" transform="rotate(-90 124.2 170.9)">GND</text>
<text x="144.8" y="173.7">10uF</text>
<text x="145" y="168.9">C12</text>
<text x="36.9" y="178.8">SBU1</text>
<text x="26.4" y="181.9" transform="rotate(-90 26.4 181.9)">SHIELD</text>
<text x="34" y="181.9" transform="rotate(-90 34 181.9)">GND</text>
<text x="36.9" y="181.3">SBU2</text>
</g>
<g font-size="1.3" fill="#a90000">
<text x="40.6" y="28.6" transform="rotate(-90 40.6 28.6)">5</text>
<text x="33.6" y="31.7">4</text>
<text x="40.6" y="36.3" transform="rotate(-90 40.6 36.3)">1</text>
<text x="87.6" y="45.2" transform="rotate(-90 87.6 45.2)">7</text>
<text x="97.8" y="45.2" transform="rotate(-90 97.8 45.2)">2</text>
<text x="192.3" y="43.2">6</text>
<text x="208.8" y="43.2">4</text>
<text x="83.1" y="50.8">5</text>
<text x="83.1" y="53.3">6</text>
<text x="100.9" y="50.8">3</text>
<text x="100.9" y="53.3">4</text>
<text x="192.3" y="53.3">2</text>
<text x="192.3" y="48.2">5</text>
<text x="208.8" y="48.2">1</text>
<text x="92.7" y="57.9" transform="rotate(-90 92.7 57.9)">1</text>
<text x="201.9" y="56.6" transform="rotate(-90 201.9 56.6)">3</text>
<text x="204.4" y="56.6" transform="rotate(-90 204.4 56.6)">7</text>
<text x="63.5" y="61.7" transform="rotate(-90 63.5 61.7)">5</text>
<text x="73.6" y="61.7" transform="rotate(-90 73.6 61.7)">2</text>
<text x="60.9" y="69.3" transform="rotate(-90 60.9 69.3)">6</text>
<text x="66" y="69.3" transform="rotate(-90 66 69.3)">4</text>
<text x="71.1" y="69.3" transform="rotate(-90 71.1 69.3)">3</text>
<text x="76.2" y="69.3" transform="rotate(-90 76.2 69.3)">1</text>
<text x="186" y="99">5</text>
<text x="205.7" y="99">10</text>
<text x="31.7" y="105.5" transform="rotate(-90 31.7 105.5)">1</text>
<text x="40.6" y="105.5" transform="rotate(-90 40.6 105.5)">1</text>
<text x="89.5" y="106.7">4</text>
<text x="107.2" y="106.7">8</text>
<text x="206.3" y="107.9">8</text>
<text x="206.3" y="104.1">9</text>
<text x="89.5" y="111.7">7</text>
<text x="107.2" y="109.2">5</text>
<text x="186" y="110.5">3</text>
<text x="186" y="113">4</text>
<text x="206.3" y="113">6</text>
<text x="31.7" y="115.6" transform="rotate(-90 31.7 115.6)">1</text>
<text x="40.6" y="115.6" transform="rotate(-90 40.6 115.6)">1</text>
<text x="107.2" y="114.3">1</text>
<text x="107.2" y="116.8">2</text>
<text x="186" y="116.8">1</text>
<text x="99" y="123.9" transform="rotate(-90 99 123.9)">3</text>
<text x="195.6" y="121.4" transform="rotate(-90 195.6 121.4)">2</text>
<text x="198.1" y="121.4" transform="rotate(-90 198.1 121.4)">7</text>
<text x="200.6" y="122" transform="rotate(-90 200.6 122)">11</text>
<text x="44.5" y="149.8">A4</text>
<text x="44.5" y="154.9">A5</text>
<text x="44.4" y="157.5">B5</text>
<text x="44.4" y="165.1">B7</text>
<text x="44.5" y="167.6">A6</text>
<text x="44.5" y="162.5">A7</text>
<text x="113.6" y="163.8">1</text>
<text x="131.4" y="163.8">3</text>
<text x="44.4" y="170.2">B6</text>
<text x="123.2" y="173.4" transform="rotate(-90 123.2 173.4)">2</text>
<text x="44.5" y="177.8">A8</text>
<text x="44.4" y="180.3">B8</text>
<text x="25.4" y="186.8" transform="rotate(-90 25.4 186.8)">SH</text>
<text x="33" y="186.7" transform="rotate(-90 33 186.7)">A1</text>
</g>
<g font-size="1" fill="#840000">
<text x="56.9" y="163.4">D-</text>
<text x="56.9" y="168.5">D+</text>
</g>
</svg>
